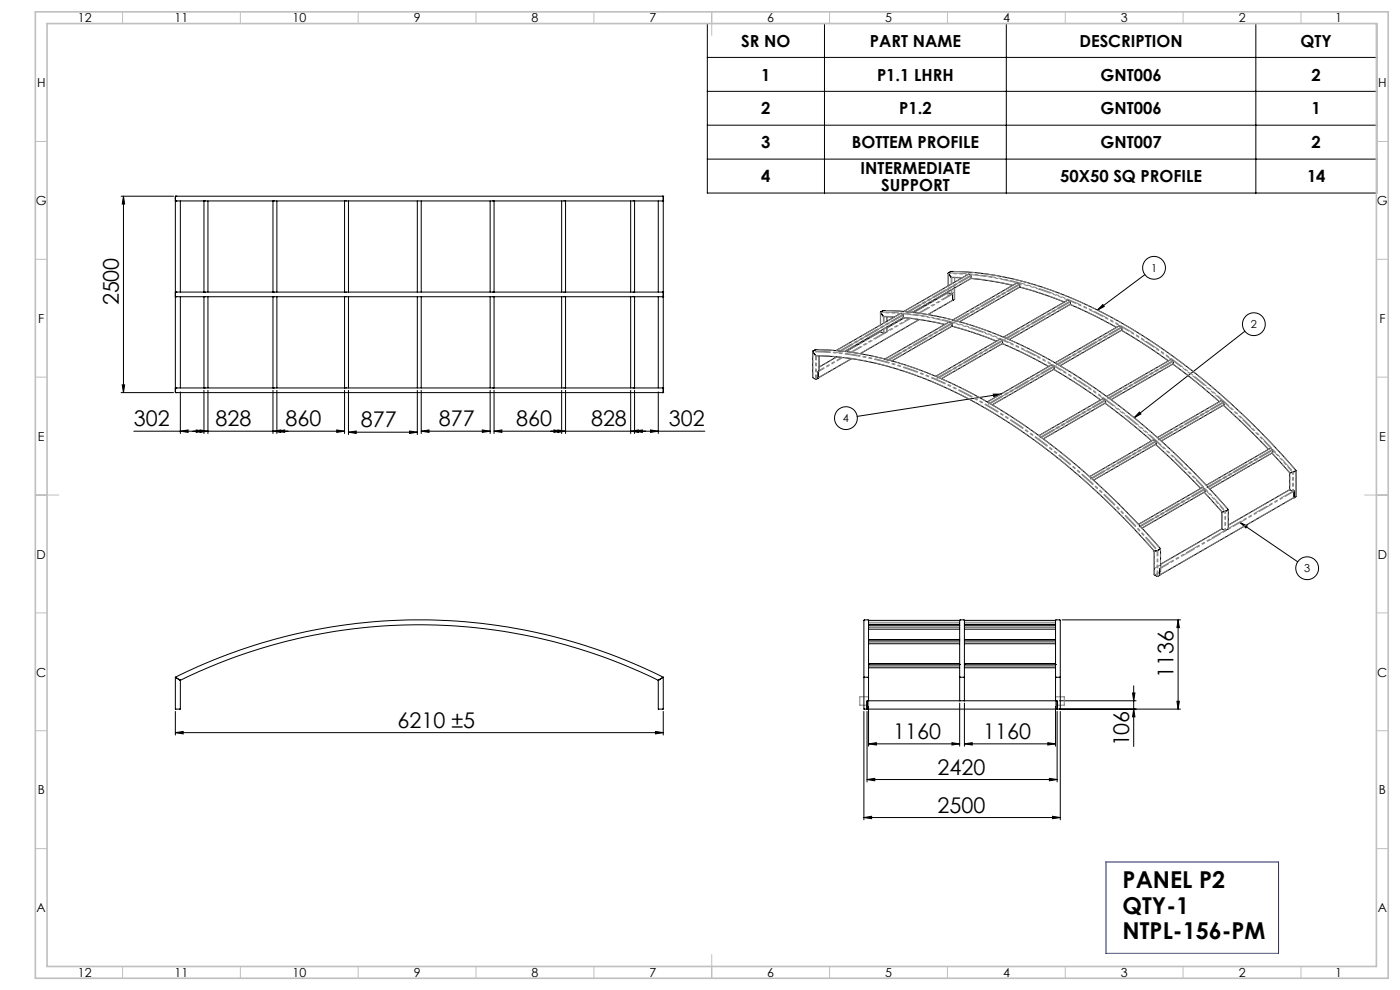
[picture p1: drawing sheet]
<svg xmlns="http://www.w3.org/2000/svg" width="594mm" height="420mm" viewBox="0 0 594 420" stroke-linecap="round" stroke-linejoin="round" font-family="sans-serif">
<g fill="none" stroke="#000" stroke-width=".42">
<path d="M300.1 10h284v71.9h-284zM349.8 10v71.9M427 10v71.9M532.8 10v71.9M300.1 24.4h284M300.1 38.8h284M300.1 53.1h284M300.1 67.5h284M51.4 83.2h22.2M52.4 83.2v83.4M52.4 83.2l.5 3.4h-1zM74.4 85l.2 .2z"/>
<path d="M74.4 83.4v83M74.6 85.2h.1M74.6 83.2h.1M74.6 83.2l-.2 .2M74.6 83.2h206.6M74.6 85.2h11.9M76.5 85.2v38.7M86.5 85.2h29.4M86.5 85.2v38.7M88.2 85.2v38.7M115.8 85.2v38.7M115.9 85.2h93.7"/>
<path d="M117.5 85.2v38.7M146.2 85.2v38.7M147.8 85.2v38.7M177.1 85.2v38.7M178.7 85.2v38.7M208 85.2v38.7M209.6 85.2h30.4M209.6 85.2v38.7M238.3 85.2v38.7M240 85.2h29.2M240 85.2v38.7M267.6 85.2v38.7"/>
<path d="M269.2 85.2h12M269.2 85.2v38.7M279.3 85.2v38.7M281.2 83.2l.2 .2M281.2 85.2l.2-.2zM281.2 85.2h.1M281.2 83.2h.1M281.4 83.4v83M402.3 115.9v5.4M402.4 115.8v.3M402.4 116.1l1.1 1.5M403.5 115.2h.1"/>
<path d="M403.5 115.2l-1.1 .6M403.5 117.6l4.7 .3M403.5 117.6l.2 .1M403.6 115.2l9.5 .4 8.2 1 8.4 1.7 11.8 3.3 9.8 3.5 7.7 3.3 9.9 4.8 10 5.5 9.9 6.3 8.8 6.1 9.8 7.5 8.7 7.1 17.9 16.8 15.9 17.1M405 117.8v1.9M411.9 118.2l7.7 .9 10 2M411.9 118.2v-1.3l-1-.6-27.4 15.8M411.9 118.2l-24.8 14.3M485.8 116.5l-20.2 15.1M74.4 125.7l.2 .2zM74.5 123.9l-.1 .2zM74.6 123.9h.1"/>
<path d="M74.6 125.9h.1M74.6 125.9h11.9M74.6 123.9h11.9M76.5 125.9v38.7M86.5 125.9h29.4M86.5 123.9h29.4M86.5 125.9v38.7M88.2 125.9v38.7M115.8 125.9v38.7M115.9 125.9h93.7M115.9 123.9h93.7M117.5 125.9v38.7"/>
<path d="M146.2 125.9v38.7M147.8 125.9v38.7M177.1 125.9v38.7M178.7 125.9v38.7M208 125.9v38.7M209.6 125.9h30.4M209.6 123.9h30.4M209.6 125.9v38.7M238.3 125.9v38.7M240 125.9h29.2M240 123.9h29.2M240 125.9v38.7"/>
<path d="M267.6 125.9v38.7M269.2 125.9h12M269.2 123.9h12M269.2 125.9v38.7M279.3 125.9v38.7M281.2 125.9l.2-.2zM281.2 123.9l.2 .2zM281.2 123.9h.1M281.2 125.9h.1M373.6 132.5v5.4M373.6 132.4v.3M373.6 132.7l1.2 1.5"/>
<path d="M374.7 131.8l-1.1 .6M374.8 131.7l8.5 .4 8.2 1 8.4 1.6 9.6 2.5 9.8 3.3 8.7 3.5 7.7 3.5 12.2 6.5 8.8 5.4 8.9 5.9 8.7 6.4 10.9 8.8 7.5 6.5 10.5 10 8.2 8.4 9.8 10.8M374.8 134.2l4.6 .3M374.8 134.2l.2 .2M374.8 131.7l-.1 .1M376.3 134.4v1.9M376.3 138.8v1.9M383.2 134.7l8.7 1.1 9 1.9M383.2 134.7v-1.2l-1.1-.6-27.2 15.8M383.2 134.7l-24.8 14.4M383.5 132.1l.2 .1M383.8 134.8l-7.5 4.3"/>
<path d="M390.1 135.6l-25.1 14.5M402.3 124.1h.1M402.3 123.7v.4M402.3 124.1l-14.6 8.5M402.4 124.1l1.2 .8 .6-.2M403.9 138.4l9.1 2.7 9.8 3.7M404.1 127.5h.1M404.1 124.7l.1 .1M404.2 127.3l-10.5 6.1M404.2 124.7v2.8M404.4 135.7l27.2-15.8 1 .7v1.2l-25.5 14.7M404.4 135.7v.1"/>
<path d="M405 122.1v4.9l-.8 .5M432.6 121.8l10.2 3.1 8.8 3.2M454 129.2l10.6 4.9 9.1 4.8M467.9 129.2l.6 .8-2.9 1.6zM344.8 149.1v11M344.9 149v.3M344.9 149.3l1.1 1.5M346 148.4h.1M346 148.4l-1.1 .6M346 148.4h3.5a148.6 148.6 0 0 1 65.2 19.8l9.9 5.7 10 6.5 9.9 7.1 8.7 6.9 11.8 10.2 9.5 9 11.2 11.7 6.7 7.5M346 150.8l8.9 .6 7.2 .9 8.3 1.6 9.6 2.5 10.7 3.6 7.7 3.2 9.8 4.6 9.9 5.4 16.5 10.5 10.9 8 8.6 7 10.6 9.4 9.5 9 15.5 16.7M346 150.8l.3 .1"/>
<path d="M347.5 151v6.3l-.4 .3v2.9l-1 .5-1.2-.8M354.9 148.7h.1M355 151.4l-7.5 4.3M361.3 152.2l-14.2 8.2M373.6 140.4v.3M373.6 140.7l-14.7 8.5M373.6 140.7l1.2 .7 1.4-.6M375.6 152.3l27.2-15.8 1.1 .6v1.3l-25.5 14.7M375.6 152.3h.1M376.2 140.8h.1M397 159.6l27.3-15.7 1.1 .7-.1 1.2-25.8 14.9M425.3 145.8l9.5 4.3 10.1 5.4"/>
<path d="M425.8 143l27.3-15.7 1 .6v1.2l-25.9 15M447.1 156.7l10.8 6.7 9.1 6.3M447.6 153.9l27.3-15.7 1.1 .7-.1 1.2-26.1 15.1M475.8 140.1l8.6 5.3 11.3 7.7M497.6 154.5l10.8 8.3 8.9 7.6M528.2 140.5l-47 36.8M51.4 166.6h22.2M51.9 163.3h1l-.5 3.3zM74.4 166.4l.2 .2M74.6 164.6h.1M74.6 164.6h11.9M74.6 166.6h206.6"/>
<path d="M74.6 166.6h.1M76.5 166.2v17.7M86.5 165.6v18.3M86.5 164.6h29.4M88.2 165.6v18.3M115.8 165.6v18.3M115.9 164.6h93.7M117.5 165.6v18.3M146.2 165.6v18.3M147.8 165.6v18.8M177.1 165.6v18.8M178.7 165.6v18.3"/>
<path d="M208 165.6v18.3M209.6 164.6h30.4M209.6 165.6v18.3M238.3 165.6v18.3M240 165.6v18.3M240 164.6h29.2M267.6 165.6v18.3M269.2 164.6h12M269.2 165.6v18.3M279.3 166.2v17.7M281.2 164.6h.1M281.2 166.6h.1"/>
<path d="M281.2 164.6l.2 .2zM281.4 166.4l-.2 .2M344.8 160.1h.1M418.9 170.5l27.3-15.7 1 .6v1.3l-26.2 15M421.4 167.2h3.4l-3.2 1zM424.8 167.2l-61.1 9.5M468.8 171l9.8 7.6 10 8.4M469.5 168.2l27.2-15.7 1.1 .6v1.2l-26.4 15.3M483.4 174.8l.7 .8-2.9 1.7zM519 171.9l9.6 9 9.6 9.7M56.8 182.9h89.4M76.5 182.9l3.3-.5v1z"/>
<path d="M83.3 182.4l3.2 .5-3.2 .5zM84.9 182.4l3.3 .5-3.3 .5zM115.8 182.9l3.3-.5v1zM117.5 182.9l3.3-.5v1zM142.9 182.4l3.3 .5-3.3 .5zM147.8 183.4l3.3-.5v1zM147.8 183.4h29.3M173.8 182.9l3.3 .5-3.3 .5zM178.7 182.9l3.3-.5v1zM178.7 182.9h29.3M204.6 182.4l3.4 .5-3.4 .5zM209.6 182.9l3.3-.5v1z"/>
<path d="M209.6 182.9h89.4M235 182.4l3.3 .5-3.3 .5zM236.7 182.4l3.3 .5-3.3 .5zM267.6 182.9l3.3-.5v1zM269.2 182.9l3.4-.5v1zM276 182.4l3.3 .5-3.3 .5zM440.8 184.8l27.2-15.7 1 .5v1.4l-26.3 15.2M490.3 188.5l9.5 9 9.6 9.7M491.1 185.6l27.1-15.6 1.1 .6v1.2l-26.6 15.3M491.7 186.1l.2 .3M539.7 192.2l7.5 8.4M549.8 199.7l-1.1 .6"/>
<path d="M549.9 199.6h.1M549.9 199.6l-.1 .1M549.9 199.6v11M462.3 202.2l27.1-15.7 1.1 .7v1.2l-26.5 15.3M462.9 202.8l.3 .2M510.9 208.8l7.5 8.4M511.8 205.9l27.1-15.7 1.1 .6v1.3l-26.7 15.4M512.3 206.4l.4 .3M518.4 217.2h.1M518.4 217.2l.1 7.2M519.7 217l-1.2 .2M520 216.9l-.3 .1"/>
<path d="M521.1 216.3l-1.1 .6M521.2 216.2l-.1 .1M521.2 216.2v8.2l-1.2 .7-1.5-.7M547.2 200.6h.1M547.2 207.7l1.3 .8 .6-.2v2.9M547.2 200.6v7.1M547.2 207.7l-26 15.1M548.4 200.4l-1.1 .2M548.7 200.3l-.3 .1M549 211.1h.1M549 211.1l.1 .1M549 208.3l.1 .1"/>
<path d="M549 211.1l-57 32.9M549.1 211l-.1 .1M549.8 210.7h.1M549.8 210.7l-.7 .5M483.1 222.4l27-15.6 1 .5 .1 1.4-26.7 15.4M483.6 223l.3 .4M489.7 233.8h.1M490.9 233.6l-1.1 .2M491.2 233.5l-.3 .1M492.3 232.9h.1M492.3 232.9l-1.1 .6M492.4 232.8v8.2l-.4 .2v2.9l-.9 .5-1.4-.8v-10"/>
<path d="M518.4 224.3l-26 15.1M526.1 221.7l24.5 16.7M526.1 221.7l3.1 1.4-.6 .9zM368.5 263.2l-2-.1v24.3M368.5 265.3v6.1M368.5 271.4v10.2M368.5 263.2v2.1M368.5 264.8h38.7M368.5 263.2h38.7M368.5 265.3h38.7M368.5 266.9h38.7M368.5 271.4h38.7"/>
<path d="M368.5 273.1h38.7M407.2 263.2h2M407.2 271.4v10.2M407.2 265.3v6.1M407.2 263.2v2.1M409.2 271.4v10.2M409.2 265.3v6.1M409.2 263.2v2.1M409.2 264.8h38.7M409.2 263.2h38.7M409.2 265.3h38.7M409.2 266.9h38.7"/>
<path d="M409.2 271.4h38.7M409.2 273.1h38.7M447.9 263.2l2-.1v24.3M447.9 265.3v6.1M447.9 271.4v10.2M447.9 263.2v2.1M450.6 263h50.3M499.9 263v37.8M499.9 263l.5 3.3h-1zM74.4 287.3a232.2 232.2 0 0 1 207 0M74.4 287.3l.2 .1M74.4 287.3v13.5h2.1v-12.2"/>
<path d="M74.6 287.4l1.7 1.1M76.3 288.5l.2 .1M76.5 288.6a229.9 229.9 0 0 1 202.8 0M279.5 288.5l-.2 .1M281.2 287.4l-1.7 1.1M281.4 287.3v13.5h-2.1v-12.2M281.4 287.3l-.2 .1M366.5 287.4v13.4h134.4M366.7 287.3l-.2 .1M366.7 287.3h1.6M368.3 287.3l.2 .1M368.5 298.3v18.3"/>
<path d="M368.5 281.6v.3M368.5 281.9h.1M368.5 297.3h-.6v3.5M368.5 281.9v5.5M368.5 287.4v9.9M368.5 297.3h38.7M368.5 283.3h38.7M368.5 281.6h38.7M407.2 298.3v18.3M407.2 281.9v5.5M407.2 297.3h2M407.2 281.6v.3"/>
<path d="M407.2 281.9h.1M407.2 287.4v9.9M407.4 287.3l-.2 .1M407.4 287.3h1.6M409 287.3l.2 .1M409.2 298.3v18.3M409.2 281.9v5.5M409.2 281.9h.1M409.2 281.6v.3M409.2 287.4v9.9M409.2 297.3h38.7M409.2 283.3h38.7"/>
<path d="M409.2 281.6h38.7M447.9 281.9h.1M447.9 281.6v.3M447.9 281.9v5.5M447.9 297.3h.6v3.5M447.9 287.4v9.9M447.9 298.3v18.3M448.1 287.3l-.2 .1M448.1 287.3h1.6M449.5 297.3h32.5M449.7 287.3l.2 .1M449.9 287.4l-.2 13.4"/>
<path d="M480.5 294h1l-.5 3.3zM481 291v25.7M499.4 297.5h1l-.5 3.3zM74.4 310.8l3.3-.5v1zM74.4 301.8v10M74.4 310.8h207M278.1 310.3l3.3 .5-3.3 .5zM281.4 301.8v10M366.5 301.8v46M367.9 301.8v29.9M368.5 315.6l3.3-.5v1zM368.5 315.6h38.7"/>
<path d="M403.9 315.1l3.3 .5-3.3 .5zM409.2 315.6l3.3-.5v1zM409.2 315.6h38.7M444.6 315.1l3.3 .5-3.3 .5zM448.5 301.8v29.9M449.9 301.8v46M481 300.8l.5 3.3h-1zM367.9 330.7l3.3-.5v1zM367.9 330.7h80.6M445.2 330.2l3.3 .5-3.3 .5zM366.5 346.8l3.3-.5v1zM366.5 346.8h83.4"/>
<path d="M446.5 346.3l3.4 .5-3.4 .5z"/>
<circle cx="489.6" cy="113.6" r="4.8"/>
<circle cx="532" cy="137.5" r="4.8"/>
<circle cx="358.9" cy="177.4" r="4.8"/>
<circle cx="554.6" cy="241.1" r="4.8"/>
</g>
<g fill="none" stroke="#c0c0c0" stroke-width=".42">
<path d="M52 5v5M102 5v5M152 5v5M202 5v5M252 5v5M302 5v10M352 5v5M402 5v5M452 5v5M502 5v5M552 5v5M15 60h5"/>
<path d="M584 60h5M15 110h5M584 110h5M15 160h5M584 160h5M15 210h10M579 210h10M15 260h5M584 260h5M15 310h5M584 310h5M15 360h5"/>
<path d="M584 360h5M52 410v5M102 410v5M152 410v5M202 410v5M252 410v5M302 405v10M352 410v5M402 410v5M452 410v5M502 410v5M552 410v5"/>
</g>
<path d="M15 5h574v410h-574zM20 10h564v400h-564z" fill="none" stroke="#c0c0c0" stroke-width=".7"/>
<path d="M469.2 365.7h73.3v38.7h-73.3z" fill="none" stroke="#00f" stroke-width=".42"/>
<g fill="none" stroke="#808080" stroke-width=".42">
<path d="M411.4 117.2l-27.3 15.9M382.7 133.9l-27.4 15.7M402.2 122.7l2.6-1.5v2.9l-2.6 1.5zM403.3 137.5l-27.3 15.8M432.1 120.9l-27.3 15.7M453.6 128.2l-27.4 15.8M475.4 139.1l-27.3 15.8M424.8 144.8l-27.3 15.8M446.7 155.7l-27.4 15.8M497.2 153.4l-27.3 15.8M468.5 170l-27.4 15.8M518.7 170.9l-27.3 15.8"/>
<path d="M489.9 187.5l-27.3 15.8M539.4 191.2l-27.3 15.7M510.6 207.8l-27.3 15.7M489.9 241.1l2.6-1.5v2.8l-2.6 1.6zM368.5 264h38.7M368.5 266.1h38.7M368.5 272.3h38.7M409.2 264h38.7M409.2 266.1h38.7M409.2 272.3h38.7M364.8 295.6h3.7v3.6h-3.7zM368.5 282.5h38.7"/>
<path d="M409.2 282.5h38.7M447.9 295.6h3.7v3.6h-3.7z"/>
</g>
<g fill="#000">
<path d="M52.4 83.2l.5 3.4h-1zM51.9 163.3h1l-.5 3.3z"/>
<path d="M467.9 129.2l.6 .8-2.9 1.6zM483.4 174.8l.7 .8-2.9 1.7zM526.1 221.7l3.1 1.4-.6 .9zM421.4 167.2h3.4l-3.2 1z"/>
<path d="M173.8 182.9l3.3 .5-3.3 .5zM147.8 183.4l3.3-.5v1zM142.9 182.4l3.3 .5-3.3 .5zM117.5 182.9l3.3-.5v1zM115.8 182.9l3.3-.5v1zM84.9 182.4l3.3 .5-3.3 .5zM83.3 182.4l3.2 .5-3.2 .5zM76.5 182.9l3.3-.5v1z"/>
<path d="M178.7 182.9l3.3-.5v1zM204.6 182.4l3.4 .5-3.4 .5zM209.6 182.9l3.3-.5v1zM235 182.4l3.3 .5-3.3 .5zM236.7 182.4l3.3 .5-3.3 .5zM267.6 182.9l3.3-.5v1zM269.2 182.9l3.4-.5v1zM276 182.4l3.3 .5-3.3 .5zM368.5 315.6l3.3-.5v1zM403.9 315.1l3.3 .5-3.3 .5zM409.2 315.6l3.3-.5v1zM444.6 315.1l3.3 .5-3.3 .5zM366.5 346.8l3.3-.5v1zM446.5 346.3l3.4 .5-3.4 .5zM367.9 330.7l3.3-.5v1zM445.2 330.2l3.3 .5-3.3 .5z"/>
<path d="M74.4 310.8l3.3-.5v1zM278.1 310.3l3.3 .5-3.3 .5z"/>
<path d="M481 300.8l.5 3.3h-1zM480.5 294h1l-.5 3.3zM499.4 297.5h1l-.5 3.3zM499.9 263l.5 3.3h-1z"/>
</g>
<g fill="none" stroke="#808080" stroke-width=".42" stroke-dasharray="6.3 1.3 1.3 1.3 1.3 1.3">
<path d="M403.6 117.6l4.8 .2M405 119.7v-1.9M373.6 132.7v5.1M374.8 134.2v2.9M374.8 139.6v1.8M375.1 134.3v2.7M375.1 139.4v2M376.2 134.4v1.9M376.2 138.8v2M379.6 134.4l-4.8-.2M402.4 124.1v-.4M402.4 121.2v-5.1"/>
<path d="M403.6 124.8v-1.8M403.6 120.5v-2.9M403.9 124.8v-2M403.9 120.4v-2.7M405 127v-4.8M373.6 140.3v.4M520 216.9h.1M548.8 200.3h.1"/>
</g>
<path d="M402.4 115.8a144.7 144.7 0 0 1 66.9 18.9l10.1 5.7 10.1 6.5 10 7.1 10 7.8 9.8 8.4 9.6 9.1 9.5 9.6 10.4 11.4M403.5 115.2a144.7 144.7 0 0 1 66.9 18.8l10.1 5.8 10.1 6.4 10 7.2 10 7.8 9.8 8.4 9.7 9 9.4 9.6 10.4 11.4M520 216.9l-16.2-17.5-8.4-8.1-9.8-8.7-8.6-7.2-8.8-6.6-10-7-8.9-5.5a157.9 157.9 0 0 0-68.8-23.7l-6.9-.2M521.1 216.2l-16.2-17.4-9.6-9.3-8.5-7.6-8.7-7.1-8.7-6.7-10.1-7-8.8-5.5a157.9 157.9 0 0 0-68.9-23.6l-6.9-.2M491.2 233.5l-16.2-17.5-8.4-8.1-9.7-8.7-8.7-7.2-8.7-6.6-10.1-7-8.8-5.5a157.9 157.9 0 0 0-68.9-23.7l-6.8-.2M492.4 232.8l-16.3-17.4-8.4-8.2-9.7-8.7-8.7-7.1-8.7-6.7-10.1-7-8.8-5.5a157.9 157.9 0 0 0-68.8-23.6l-6.9-.2" fill="none" stroke="#808080" stroke-width=".42" stroke-dasharray="6.3 1.3 1.3 1.3 1.3 1.3" stroke-dashoffset="-1.2"/>
<path d="M453.5 127.5l.5 .2a218.6 218.6 0 0 1 43.3 25.1M347.5 151v6.4M497.7 154.4l9.8 7.6 9.9 8.4M468.6 169.4l-10.6-7.4-10.1-6.2a198.4 198.4 0 0 0-23.1-11.7M488.6 187l-9.9-8.4-9.8-7.6M540 191l8.5 9.4M519.7 217l-8.4-9.4" fill="none" stroke="#808080" stroke-width=".42" stroke-dasharray="6.3 1.3 1.3 1.3 1.3 1.3" stroke-dashoffset="3.2"/>
<path d="M519.3 170.7l10.6 9.9 9.7 9.9M510.8 207.1l-9.7-9.9-10.5-9.9" fill="none" stroke="#808080" stroke-width=".42" stroke-dasharray="6.3 1.3 1.3 1.3 1.3 1.3" stroke-dashoffset="1.7"/>
<path d="M497.8 153.1l10.2 7.9 10.8 9.2M490.1 186.8l-10.9-9.2-10.1-7.9" fill="none" stroke="#808080" stroke-width=".42" stroke-dasharray="6.3 1.3 1.3 1.3 1.3 1.3" stroke-dashoffset="2.3"/>
<path d="M432 120.1a157.6 157.6 0 0 1 21 7.2M424.3 143.9l-.3-.1a157.4 157.4 0 0 0-20.7-7.1" fill="none" stroke="#808080" stroke-width=".42" stroke-dasharray="6.3 1.3 1.3 1.3 1.3 1.3" stroke-dashoffset="4.8"/>
<path d="M411.3 116.5a124.8 124.8 0 0 1 20.2 3.5M402.7 136.6a124.8 124.8 0 0 0-20.2-3.5" fill="none" stroke="#808080" stroke-width=".42" stroke-dasharray="6.3 1.3 1.3 1.3 1.3 1.3" stroke-dashoffset="-.7"/>
<path d="M402.4 116.1l8.3 .3M381.9 133l-8.3-.3M521.1 224.4v-8.2M492.4 241v-8.2" fill="none" stroke="#808080" stroke-width=".42" stroke-dasharray="6.3 1.3 1.3 1.3 1.3 1.3" stroke-dashoffset="5.4"/>
<path d="M539.7 192.2l7.6 8.4M518.5 217.2l-7.5-8.4" fill="none" stroke="#808080" stroke-width=".42" stroke-dasharray="6.3 1.3 1.3 1.3 1.3 1.3" stroke-dashoffset="3.9"/>
<path d="M519.1 171.9l9.9 9.3 9.2 9.4M509.5 207.2l-9.3-9.4-9.9-9.3" fill="none" stroke="#808080" stroke-width=".42" stroke-dasharray="6.3 1.3 1.3 1.3 1.3 1.3" stroke-dashoffset="2.5"/>
<path d="M347.5 157.2l9.6-5.6M376.3 140.6l9.6-5.6M475.9 140.1l9.4 5.8 10.5 7.1M467 169.6l-10.4-7.1-9.5-5.8M549.9 199.6v11.1M491.2 244.5v-11" fill="none" stroke="#808080" stroke-width=".42" stroke-dasharray="6.3 1.3 1.3 1.3 1.3 1.3" stroke-dashoffset="4"/>
<path d="M454.1 129.1l10.2 4.7 9.5 5M445 155.4l-9.5-5-10.1-4.7" fill="none" stroke="#808080" stroke-width=".42" stroke-dasharray="6.3 1.3 1.3 1.3 1.3 1.3" stroke-dashoffset="4.9"/>
<path d="M432.7 121.7a155.4 155.4 0 0 1 18.9 6.4M422.9 144.7a155.3 155.3 0 0 0-19-6.4" fill="none" stroke="#808080" stroke-width=".42" stroke-dasharray="6.3 1.3 1.3 1.3 1.3 1.3" stroke-dashoffset="-.5"/>
<path d="M412 118a122.9 122.9 0 0 1 17.8 3M401 137.6a122.8 122.8 0 0 0-17.7-3M492.7 187l26.6-15.3M463.9 203.6l26.7-15.3M489.8 233.8l-9.1-10-10.4-10.6-9.5-8.8-9.6-8.2-9.8-7.7-9.9-7-9.9-6.3-9.9-5.6a144.8 144.8 0 0 0-65.6-18.8" fill="none" stroke="#808080" stroke-width=".42" stroke-dasharray="6.3 1.3 1.3 1.3 1.3 1.3" stroke-dashoffset=".5"/>
<path d="M548.5 200.4v8M548.8 200.3v8.1M519.7 225v-8M520 225v-8.1" fill="none" stroke="#808080" stroke-width=".42" stroke-dasharray="6.3 1.3 1.3 1.3 1.3 1.3" stroke-dashoffset="5.5"/>
<path d="M547.3 200.6v7.2M518.5 224.4v-7.2" fill="none" stroke="#808080" stroke-width=".42" stroke-dasharray="6.3 1.3 1.3 1.3 1.3 1.3" stroke-dashoffset="5.9"/>
<g fill="none" stroke="#808080" stroke-width=".42" stroke-dasharray="6.3 1.3 1.3 1.3 1.3 1.3" stroke-dashoffset=".1">
<path d="M383.7 132.1l27.3-15.8M404.4 135.7l27.3-15.8M354.9 148.7l27.4-15.8M375.6 152.3l27.4-15.8M397.1 159.7l27.3-15.8M425.9 143.1l27.3-15.8M447.7 153.9l27.3-15.7M448.5 154.4l27.3-15.7M419 170.5l27.3-15.7M419.8 171l27.3-15.7M470.3 168.7l27.4-15.7M441.6 185.3l27.3-15.7"/>
<path d="M491.8 186.2l27.3-15.8M492.1 186.5l27.2-15.8M463 202.8l27.4-15.8M463.3 203.1l27.3-15.8M512.5 206.5l27.3-15.8M512.7 206.8l27.3-15.8M483.7 223.1l27.4-15.8M484 223.4l27.3-15.8M521.2 224.2l27.3-15.8M492.4 240.8l27.3-15.8"/>
</g>
<path d="M385 132.3l26.8-15.5M406 136.2l26.7-15.5M356.3 148.9l26.8-15.5M377.2 152.8l26.8-15.5M513.3 207.4l26.7-15.5M484.5 224l26.8-15.5" fill="none" stroke="#808080" stroke-width=".42" stroke-dasharray="6.3 1.3 1.3 1.3 1.3 1.3" stroke-dashoffset=".4"/>
<path d="M426.8 143.4l27.2-15.7M448.9 154.6l27.1-15.6M398 160l27.2-15.7M420.2 171.2l27.1-15.6M469.6 168.2l27.3-15.7M470.7 169l27.2-15.7M440.9 184.8l27.2-15.7M441.9 185.6l27.2-15.7M491.1 185.6l27.2-15.7M462.4 202.2l27.2-15.7M511.9 205.9l27.1-15.7M483.1 222.5l27.2-15.7" fill="none" stroke="#808080" stroke-width=".42" stroke-dasharray="6.3 1.3 1.3 1.3 1.3 1.3" stroke-dashoffset=".2"/>
<path d="M385.7 132.3l26.3-15.2M356.9 148.9l26.4-15.2M449.7 155.1l26.3-15.2M421 171.7l26.3-15.2" fill="none" stroke="#808080" stroke-width=".42" stroke-dasharray="6.3 1.3 1.3 1.3 1.3 1.3" stroke-dashoffset=".7"/>
<path d="M387 132.5l25-14.5M390.2 132.9l14-8.1M358.3 149.1l25-14.5M364.9 150l25.1-14.5M347.2 160.3l14-8.2" fill="none" stroke="#808080" stroke-width=".42" stroke-dasharray="6.3 1.3 1.3 1.3 1.3 1.3" stroke-dashoffset="1.4"/>
<path d="M405.5 136l27-15.6M376.7 152.6l27.1-15.6M427.2 143.6l27-15.5M398.5 160.2l26.9-15.5" fill="none" stroke="#808080" stroke-width=".42" stroke-dasharray="6.3 1.3 1.3 1.3 1.3 1.3" stroke-dashoffset=".3"/>
<path d="M428.1 144l26.1-15M399.4 160.6l26-15M492.4 239.4l26.1-15M521.2 222.8l26.1-15" fill="none" stroke="#808080" stroke-width=".42" stroke-dasharray="6.3 1.3 1.3 1.3 1.3 1.3" stroke-dashoffset=".8"/>
<path d="M471.4 169.5l26.5-15.3M442.6 186.1l26.5-15.3" fill="none" stroke="#808080" stroke-width=".42" stroke-dasharray="6.3 1.3 1.3 1.3 1.3 1.3" stroke-dashoffset=".6"/>
<path d="M387.8 132.6l14.6-8.5M407.1 136.5l25.6-14.8M359 149.2l14.6-8.5M378.3 153.1l25.7-14.8" fill="none" stroke="#808080" stroke-width=".42" stroke-dasharray="6.3 1.3 1.3 1.3 1.3 1.3" stroke-dashoffset="1.1"/>
<path d="M344.9 149.3v10.9M490.9 244.5v-10.9" fill="none" stroke="#808080" stroke-width=".42" stroke-dasharray="6.3 1.3 1.3 1.3 1.3 1.3" stroke-dashoffset="4.1"/>
<path d="M346.1 150.8v10.1M346.4 150.9v10M489.8 243.8v-10" fill="none" stroke="#808080" stroke-width=".42" stroke-dasharray="6.3 1.3 1.3 1.3 1.3 1.3" stroke-dashoffset="4.5"/>
<path d="M490.9 233.6l-8-8.9-9.3-9.7-17-15.6-9.8-8.2-8.8-6.5-8.7-6.1-10.1-6.2a155.1 155.1 0 0 0-69.8-23l-4.5-.1" fill="none" stroke="#808080" stroke-width=".42" stroke-dasharray="6.3 1.3 1.3 1.3 1.3 1.3" stroke-dashoffset="-1"/>
<path d="M492 241.4l57.1-33M492 243.9l57.1-32.9" fill="none" stroke="#808080" stroke-width=".42" stroke-dasharray="6.3 1.3 1.3 1.3 1.3 1.3" stroke-dashoffset="2"/>
<path d="M347.2 157.7l10.4-6" fill="none" stroke="#808080" stroke-width=".42" stroke-dasharray="6.3 1.3 1.3 1.3 1.3 1.3" stroke-dashoffset="3.5"/>
<path d="M389.7 132.8l13.9-8M361 149.4l13.8-8M361.4 149.5l25-14.4" fill="none" stroke="#808080" stroke-width=".42" stroke-dasharray="6.3 1.3 1.3 1.3 1.3 1.3" stroke-dashoffset="1.5"/>
<path d="M393.6 133.4l10.6-6.1" fill="none" stroke="#808080" stroke-width=".42" stroke-dasharray="6.3 1.3 1.3 1.3 1.3 1.3" stroke-dashoffset="3.4"/>
<path d="M376.3 139.2l7.6-4.4M347.5 155.8l7.6-4.4" fill="none" stroke="#808080" stroke-width=".42" stroke-dasharray="6.3 1.3 1.3 1.3 1.3 1.3" stroke-dashoffset="5.1"/>
<g font-size="9.9">
<text x="476.3" y="376.7">PANEL P2</text>
<text x="476.3" y="387.6">QTY-1</text>
<text x="476.3" y="398.4">NTPL-156-PM</text>
</g>
<g font-size="9.2">
<text x="50.4" y="129.6" transform="rotate(-90 50.4 129.6)">2500</text>
<text x="56.8" y="180.9">302</text>
<text x="91.5" y="180.9">828</text>
<text x="121.1" y="180.9">860</text>
<text x="153.1" y="181.4">877</text>
<text x="186.2" y="180.9">877</text>
<text x="219" y="180.9">860</text>
<text x="250.8" y="180.9">828</text>
<text x="283.8" y="180.9">302</text>
<text x="497.9" y="287.8" transform="rotate(-90 497.9 287.8)">1136</text>
<text x="168.6" y="308.8">6210 ±5</text>
<text x="379" y="313.6">1160</text>
<text x="417.1" y="313.6">1160</text>
<text x="479" y="316.7" transform="rotate(-90 479 316.7)">106</text>
<text x="397.8" y="328.7">2420</text>
<text x="397.8" y="344.8">2500</text>
</g>
<g font-size="7.1">
<text x="314.5" y="19.8">SR NO</text>
<text x="369.1" y="19.8">PART NAME</text>
<text x="458" y="19.8">DESCRIPTION</text>
<text x="551.9" y="19.8">QTY</text>
<text x="323" y="34.2">1</text>
<text x="372.1" y="34.2">P1.1 LHRH</text>
<text x="466.9" y="34.2">GNT006</text>
<text x="556.5" y="34.2">2</text>
<text x="323" y="48.6">2</text>
<text x="381.5" y="48.6">P1.2</text>
<text x="466.9" y="48.6">GNT006</text>
<text x="556.5" y="48.6">1</text>
<text x="323" y="62.9">3</text>
<text x="361.4" y="62.9">BOTTEM PROFILE</text>
<text x="466.9" y="62.9">GNT007</text>
<text x="556.5" y="62.9">2</text>
<text x="323" y="77.3">4</text>
<text x="365.1" y="73.8">INTERMEDIATE</text>
<text x="449.8" y="77.3">50X50 SQ PROFILE</text>
<text x="554.5" y="77.3">14</text>
<text x="373.9" y="80.8">SUPPORT</text>
</g>
<g font-size="5.3">
<text x="33.1" y="9.5">12</text>
<text x="74.1" y="9.5">11</text>
<text x="124.1" y="9.5">10</text>
<text x="175.6" y="9.5">9</text>
<text x="225.6" y="9.5">8</text>
<text x="275.6" y="9.5">7</text>
<text x="325.6" y="9.5">6</text>
<text x="375.6" y="9.5">5</text>
<text x="425.6" y="9.5">4</text>
<text x="475.6" y="9.5">3</text>
<text x="525.6" y="9.5">2</text>
<text x="566.6" y="9.5">1</text>
<text x="15.7" y="37">H</text>
<text x="584.7" y="37">H</text>
<text x="15.2" y="87">G</text>
<text x="584.2" y="87">G</text>
<text x="16.2" y="137">F</text>
<text x="585.2" y="137">F</text>
<text x="16.1" y="187">E</text>
<text x="585.1" y="187">E</text>
<text x="15.5" y="237">D</text>
<text x="584.5" y="237">D</text>
<text x="15.4" y="287">C</text>
<text x="584.4" y="287">C</text>
<text x="16" y="337.1">B</text>
<text x="585" y="337.1">B</text>
<text x="15.5" y="387">A</text>
<text x="584.5" y="387">A</text>
<text x="33.1" y="414.5">12</text>
<text x="74.1" y="414.5">11</text>
<text x="124.1" y="414.5">10</text>
<text x="175.6" y="414.5">9</text>
<text x="225.6" y="414.5">8</text>
<text x="275.6" y="414.5">7</text>
<text x="325.6" y="414.5">6</text>
<text x="375.6" y="414.5">5</text>
<text x="425.6" y="414.5">4</text>
<text x="475.6" y="414.5">3</text>
<text x="525.6" y="414.5">2</text>
<text x="566.6" y="414.5">1</text>
</g>
<g font-size="4.7">
<text x="488.4" y="115.3">1</text>
<text x="530.7" y="139.2">2</text>
<text x="357.6" y="179.1">4</text>
<text x="553.3" y="242.8">3</text>
</g>
</svg>
